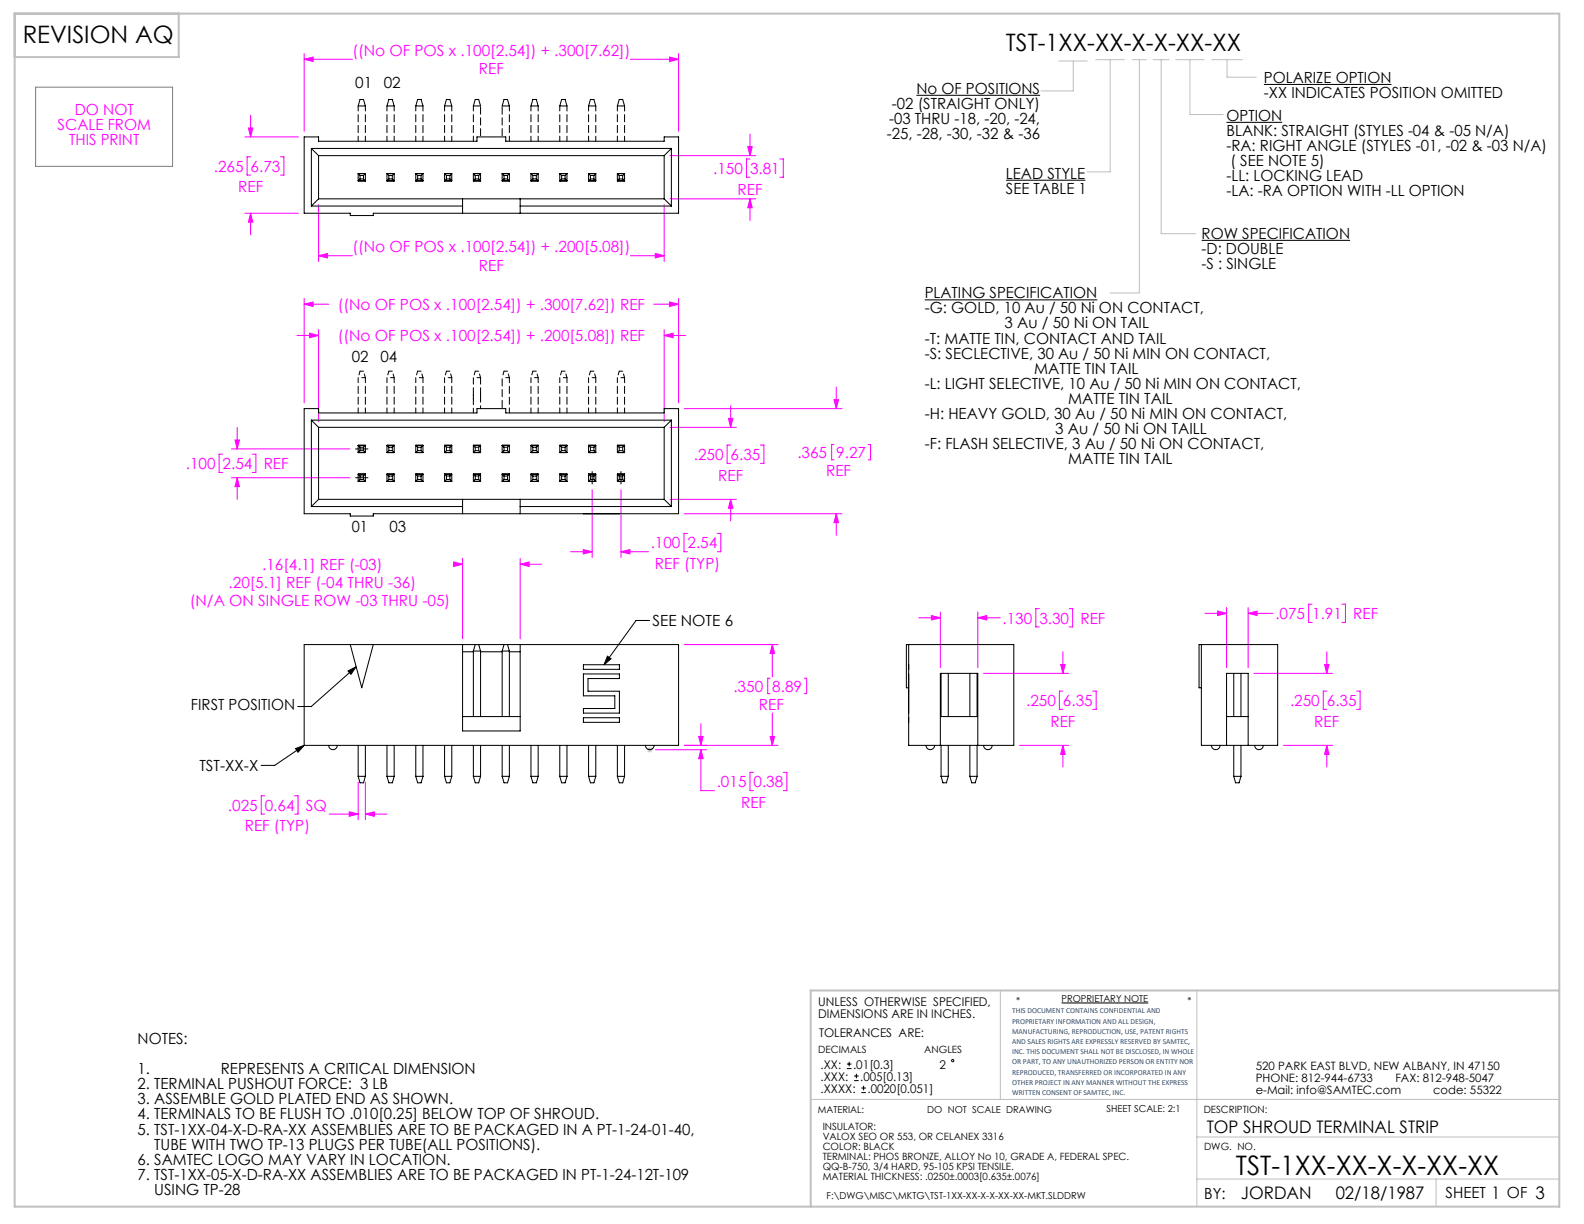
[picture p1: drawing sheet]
<svg xmlns="http://www.w3.org/2000/svg" width="279mm" height="216mm" viewBox="0 0 279 216" stroke-linecap="round" stroke-linejoin="round" font-family="sans-serif">
<g fill="none" stroke="#000" stroke-width=".18">
<path d="M161.7 16.8h21.8M222.9 14.9h22.5M177.4 31.8h14M216.3 21.6h9.9M163.1 52.9h30.4M212 42.4h26.1M61.4 118.4l1.4-.8-.9 1.3zM62.8 117.6l-7.9 7h-2.4M107.1 115.7l.7 .5-1.3 1.1zM114.6 109.4h-2.4l-5.7 7.9M52.1 132l1.6-.5-1.1 1.2zM53.7 131.5l-5.2 3.5h-2.4"/>
<path d="M187.3 176.9h15.2M149.4 188.5h.8M149.4 187.7h.8M149.8 187.3v.8M150.7 190.6h.8M150.7 189.8h.8M151.1 189.4v.8M151.9 192.7h.8M151.9 191.9h.8M152.3 191.5v.8"/>
<circle cx="168" cy="187.1" r=".2"/>
</g>
<g fill="none" stroke="#c0c0c0" stroke-width=".18">
<path d="M186.8 10.8h5M189.3 10.8v5.2h-5.7M193.3 10.5h5.1M195.8 10.5v19.8h-4M199.7 10.5h2.5M201 10.5v41.2h-5.2M203.4 10.5h2.8M204.8 10.5v30.7h6.1M207.4 10.5h5M209.9 10.5v9.7h5.9M213.7 10.5h5.5M216.4 10.5v3.1h5.2"/>
<path d="M114.1 132.2h1M114.3 131.9l.7 .7M114.6 131.7v1M115 131.9l-.7 .7M176.5 174.7v19.2M211.1 174.7v38.1M143 193.9h132M211.1 208h63.9M211.1 200.6h63.9M253.3 208v4.8"/>
</g>
<path d="M2.6 2.4h272.4v210.4h-272.4zM31.5 2.4v7.7h-28.9M275 174.7h-132v38.1" fill="none" stroke="#c0c0c0" stroke-width=".35"/>
<g fill="none" stroke="#f0f" stroke-width=".18">
<path d="M53.7 10.5l1.5-.4v.8zM53.7 9.4v13.7M53.7 10.5h8.5M111.2 10.5h8.5M118.1 10.1l1.6 .4-1.6 .4zM119.7 9.4v13.7M43.2 37.6h9.4M43.2 24.2h9.4M43.8 22.6h.8l-.4 1.6zM44.2 37.6l.4 1.6h-.8zM44.2 27.7h-.6v3.2h.6M44.2 20.3v3.9"/>
<path d="M44.2 37.6v3.8M49.5 27.7h.6v3.2h-.6M56.2 36.1v10M117.2 36.1v10M118.2 27.5h15.1M118.2 35.1h15.1M131.9 25.9h.8l-.4 1.6zM132.3 35.1l.4 1.5h-.8zM132.3 28h-.6v3.3h.6M132.3 23.6v3.9M132.3 35.1v3.8M137.5 28h.7v3.3h-.7"/>
<path d="M52.4 59.2h3.8M53.7 53.7l1.5-.4v.8zM53.7 52.6v18.5M53.7 53.7h4.3M54.6 58.8l1.6 .4-1.6 .4zM56.2 45.1l1.6-.4v.8zM56.2 58.2v16.2M56.2 45.1h6M111.2 45.1h6M115.3 53.7h4.4M115.6 44.7l1.6 .4-1.6 .4zM117.2 59.2l1.5-.4v.8z"/>
<path d="M117.2 58.2v16.2M117.2 59.2h3.8M118.1 53.3l1.6 .4-1.6 .4zM119.7 52.6v18.5M40.8 79.2h20.9M41.4 77.6h.8l-.4 1.6zM41.8 75.4v3.8M118.2 75.4h11.7M120.7 72.1h27.8M128.5 73.8h.8l-.4 1.6zM128.9 78.5h-.6v3.2h.6M128.9 71.6v3.8"/>
<path d="M134.1 78.5h.7v3.2h-.7M147.1 78.4h-.4v2.7h.4M147.1 70.5h.8l-.4 1.6zM147.5 68.3v3.8M153.2 78.4h.4v2.7h-.4M39.3 80.1h-.7v3.2h.7M40.8 84.3h20.9M41.8 84.3l.4 1.5h-.8zM41.8 84.3v3.8M44.5 80.1h.6v3.2h-.6M80 99.1l1.6 .4-1.6 .4zM81.4 99.5h.2"/>
<path d="M81.6 98.5v14.2M91.8 99.5l1.5-.4v.8zM91.8 98.5v14.2M91.8 99.5h3.8M100.6 97.3h3.9M102.9 96.9l1.6 .4-1.6 .4zM104.5 86.4v11.9M109.5 97.3l1.6-.4v.8zM109.5 97.3h4.9M109.5 86.4v11.9M118.2 88.1h11.7M120.7 90.6h27.8"/>
<path d="M121.3 94.1h-.7v3.2h.7M126.5 94.1h.6v3.2h-.6M128.9 88.1l.4 1.6h-.8zM128.9 88.1v3.8M147.5 90.6l.4 1.6h-.8zM147.5 90.6v3.8M120.7 113.7h16.5M135.8 119.6h-.4v2.7h.4M136.2 113.7l.4 1.6h-.8zM136.2 113.7v5.7M141.9 119.6h.4v2.7h-.4M162.1 109h3.8"/>
<path d="M164.3 108.6l1.6 .4-1.6 .4zM165.9 108v9.8M172.5 109l1.5-.4v.8zM172.5 108v9.8M172.5 109h3.9M173.5 118.8h15M183.3 107.4h-.6v3.2h.6M187.1 117.2h.8l-.4 1.6zM187.5 115v3.8M188.6 107.4h.6v3.2h-.6M212.5 108.2h3.9M214.8 107.8l1.6 .4-1.6 .4z"/>
<path d="M216.4 107.2v10.6M220.2 108.2l1.5-.4v.8zM220.2 107.2v10.6M220.2 108.2h4.4M221.2 118.8h13.8M231.4 106.6h-.6v3.2h.6M233.6 117.2h.8l-.4 1.6zM234 115v3.8M236.7 106.6h.6v3.2h-.6M63.2 138v6.6M64.4 138v6.6M115.6 132.2h9"/>
<path d="M120.7 131.5h16.5M123.2 129.9h.8l-.4 1.6zM123.6 132.2v7.3h2.4M123.6 127.7v3.8M123.6 132.2l.4 1.6h-.8zM132.9 136.2h-.6v3.3h.6M135.8 129.9h.8l-.4 1.6zM136.2 125.8v5.7M138.2 136.2h.6v3.3h-.6M179.8 131.5h8.7M187.5 131.5l.4 1.6h-.8zM187.5 121.9h-.6v3.2h.6"/>
<path d="M187.5 131.5v3.8M192.7 121.9h.7v3.2h-.7M226.4 131.5h8.6M234 131.5l.4 1.6h-.8zM234 121.9h-.6v3.2h.6M234 131.5v3.8M239.3 121.9h.6v3.2h-.6M46.7 140.4h-.6v3.2h.6M52 140.4h.6v3.2h-.6M58.1 143.6h5.1M61.6 143.2l1.6 .4-1.6 .4zM64.4 143.6l1.6-.4v.8z"/>
<path d="M64.4 143.6h3.9"/>
</g>
<path d="M64.9 79.2h-2.2M64.9 84.3h-2.2M104.5 83.2v2.2M109.5 83.2v2.2" fill="none" stroke="#000" stroke-width=".18" stroke-dasharray="15.2 1.3 1.3 1.3"/>
<path d="M6.3 15.4h24.1v13.9h-24.1z" fill="none" stroke="#808080" stroke-width=".18"/>
<path d="M61.4 118.4l1.4-.8-.9 1.3zM52.1 132l1.6-.5-1.1 1.2zM107.1 115.7l.7 .5-1.3 1.1z" fill="#000"/>
<g fill="#f0f">
<path d="M118.1 53.3l1.6 .4-1.6 .4zM53.7 53.7l1.5-.4v.8zM54.6 58.8l1.6 .4-1.6 .4zM117.2 59.2l1.5-.4v.8zM147.5 90.6l.4 1.6h-.8zM147.1 70.5h.8l-.4 1.6zM128.5 73.8h.8l-.4 1.6zM128.9 88.1l.4 1.6h-.8zM109.5 97.3l1.6-.4v.8zM102.9 96.9l1.6 .4-1.6 .4zM41.8 84.3l.4 1.5h-.8zM41.4 77.6h.8l-.4 1.6zM91.8 99.5l1.5-.4v.8zM80 99.1l1.6 .4-1.6 .4zM135.8 129.9h.8l-.4 1.6zM136.2 113.7l.4 1.6h-.8zM64.4 143.6l1.6-.4v.8zM61.6 143.2l1.6 .4-1.6 .4zM131.9 25.9h.8l-.4 1.6zM132.3 35.1l.4 1.5h-.8zM44.2 37.6l.4 1.6h-.8zM43.8 22.6h.8l-.4 1.6zM53.7 10.5l1.5-.4v.8zM118.1 10.1l1.6 .4-1.6 .4zM56.2 45.1l1.6-.4v.8zM115.6 44.7l1.6 .4-1.6 .4zM187.5 131.5l.4 1.6h-.8zM187.1 117.2h.8l-.4 1.6zM164.3 108.6l1.6 .4-1.6 .4zM172.5 109l1.5-.4v.8zM214.8 107.8l1.6 .4-1.6 .4zM220.2 108.2l1.5-.4v.8zM233.6 117.2h.8l-.4 1.6zM234 131.5l.4 1.6h-.8z"/>
<path d="M123.6 132.2l.4 1.6h-.8zM123.2 129.9h.8l-.4 1.6z"/>
</g>
<g fill="none" stroke="#000" stroke-width=".18">
<path d="M63.5 17.5h.6l.3 1.2h-1.2zM68.6 17.5h.6l.3 1.2h-1.2zM73.7 17.5h.6l.3 1.2h-1.3zM78.7 17.5h.7l.3 1.2h-1.3zM83.8 17.5h.6l.4 1.2h-1.3zM88.9 17.5h.6l.3 1.2h-1.2zM94 17.5h.6l.3 1.2h-1.2zM99.1 17.5h.6l.3 1.2h-1.3zM104.1 17.5h.7l.3 1.2h-1.3zM109.2 17.5h.6l.4 1.2h-1.3zM53.7 24.2h2.5v.7h27.9v-.7h5.1v.7h28v-.7h2.5v13.4h-53.9v.4h-4v-.4h-8.1zM54.9 26.2v10.1"/>
<path d="M54.9 36.3h26.7M54.9 26.2h63.5M54.9 26.2l1.3 1.3M56.2 27.5v7.6M56.2 35.1l-1.3 1.2M56.2 35.1h61M56.2 27.5h61M63.2 30.6h1.2v1.3h-1.2zM63.5 31v.6M63.5 31h.6M63.5 31.6h.6M63.5 31l-.3-.4h1.2l-.3 .4"/>
<path d="M63.5 31.6l-.3 .3h1.2l-.3-.3M64.1 31v.6M68.6 31v.6M68.6 31h.6M68.6 31.6h.6M68.6 31.6l-.3 .3h1.2M69.2 31v.6M69.2 31.6l.3 .3M69.5 30.6h-1.2v1.3h1.2M69.5 30.6v1.3M69.5 30.6h-1.2l.3 .4M69.5 30.6l-.3 .4"/>
<path d="M73.3 30.6v1.3M73.3 30.6h1.3M73.3 31.9h1.3M73.3 30.6l.4 .4M73.4 30.6h1.2M73.4 31.9h1.2M73.7 31v.6M73.7 31h.6M73.7 31.6h.6M73.7 31.6l-.4 .3M74.3 31v.6M74.3 31.6l.3 .3"/>
<path d="M74.6 30.6v1.3M74.6 30.6l-.3 .4M78.4 30.6v1.3M78.4 30.6h1.3l-.3 .4M78.4 30.6l.3 .4M78.4 30.6h1.3v1.3h-1.3M78.7 31v.6M78.7 31h.7M78.7 31.6h.7M78.7 31.6l-.3 .3M79.4 31v.6M79.4 31.6l.3 .3h-1.3"/>
<path d="M81.6 35.1v2.5M83.5 30.6v1.3M83.5 30.6h1.3l-.4 .4M83.5 30.6l.3 .4M83.5 30.6h1.2v1.3h-1.2M83.8 31v.6M83.8 31h.6M83.8 31.6h.6M83.8 31.6l-.3 .3M84.4 31v.6M84.4 31.6l.4 .3h-1.3M88.6 30.6h1.2v1.3h-1.2z"/>
<path d="M88.9 31v.6M88.9 31h.6M88.9 31.6h.6M88.9 31l-.3-.4h1.2l-.3 .4M88.9 31.6l-.3 .3h1.2l-.3-.3M89.5 31v.6M91.8 35.1v2.5M91.8 36.3h26.6M94 31v.6M94 31h.6M94 31.6h.6M94 31.6l-.3 .3h1.2"/>
<path d="M94.6 31v.6M94.6 31.6l.3 .3M94.9 30.6h-1.2v1.3h1.2M94.9 30.6v1.3M94.9 30.6h-1.2l.3 .4M94.9 30.6l-.3 .4M98.7 30.6v1.3M98.7 30.6h1.3M98.7 31.9h1.3M98.7 30.6l.4 .4M98.8 30.6h1.2M98.8 31.9h1.2"/>
<path d="M99.1 31v.6M99.1 31h.6M99.1 31.6h.6M99.1 31.6l-.4 .3M99.7 31v.6M99.7 31.6l.3 .3M100 30.6v1.3M100 30.6l-.3 .4M103.8 30.6v1.3M103.8 30.6h1.3l-.3 .4M103.8 30.6l.3 .4M103.8 30.6h1.3v1.3h-1.3"/>
<path d="M104.1 31v.6M104.1 31h.7M104.1 31.6h.7M104.1 31.6l-.3 .3M104.8 31v.6M104.8 31.6l.3 .3h-1.3M108.9 30.6v1.3M108.9 30.6h1.3l-.4 .4M108.9 30.6l.3 .4M108.9 30.6h1.2v1.3h-1.2M109.2 31v.6M109.2 31h.6"/>
<path d="M109.2 31.6h.6M109.2 31.6l-.3 .3M109.8 31v.6M109.8 31.6l.4 .3h-1.3M117.2 27.5v7.6M117.2 35.1l1.2 1.2M118.4 26.2v10.1M118.4 26.2l-1.2 1.3M53.7 72.1h2.5v.7h27.9v-.7h5.1v.7h28v-.7h2.5v18.5h-53.9v.4h-4v-.4h-8.1zM54.9 74.1h63.5M54.9 74.1v15.2M54.9 74.1l1.3 1.3"/>
<path d="M56.2 75.4v12.7M56.2 75.4h61M63.2 78.6h1.2M63.2 79.8h1.2M63.2 78.6l.3 .3M63.2 78.5v1.3M63.5 78.9h.6M63.5 79.5h.6M63.5 78.9v.6M63.5 79.5l-.3 .3M64.1 78.9v.6M64.1 79.5l.3 .3"/>
<path d="M64.4 78.5v1.3M64.4 78.6l-.3 .3M68.3 78.6h1.2M68.3 79.8h1.2M68.3 78.6l.3 .3M68.3 78.5v1.3M68.6 78.9h.6M68.6 79.5h.6M68.6 79.5l-.3 .3M68.6 78.9v.6M69.2 78.9v.6M69.2 79.5l.3 .3"/>
<path d="M69.5 78.5v.1M69.5 79.8h.1M69.5 78.6l-.3 .3M69.5 78.6v1.2M73.3 78.6h1.3M73.3 79.8h1.3M73.3 78.6l.4 .3M73.3 78.6v1.2M73.4 78.5v.1M73.4 79.8h.1M73.7 78.9h.6M73.7 79.5h.6"/>
<path d="M73.7 78.9v.6M73.7 79.5l-.4 .3M74.3 79.5l.3 .3M74.3 78.9v.6M74.6 78.5v.1M74.6 79.8h.1M74.6 78.6v1.2M74.6 78.6l-.3 .3M78.4 78.6l.3 .3M78.4 78.6h1.3M78.4 79.8h1.3M78.4 78.6v1.2"/>
<path d="M78.4 78.5v.1M78.4 79.8h.1M78.7 78.9h.7M78.7 79.5h.7M78.7 78.9v.6M78.7 79.5l-.3 .3M79.4 79.5l.3 .3M79.4 78.9v.6M79.7 78.5v1.3M79.7 78.6l-.3 .3M83.5 69.5v.3M83.5 70.3v.2"/>
<path d="M83.5 70.3h.1M83.5 78.6v1.2M83.5 78.6l.3 .3M83.5 78.6h1.3M83.5 79.8h1.3M83.5 78.5v.1M83.5 79.8h.1M83.8 78.9v.6M83.8 78.9h.6M83.8 79.5l-.3 .3M83.8 79.5h.6M84.4 78.9v.6"/>
<path d="M84.4 79.5l.4 .3M84.7 78.5v1.3M84.8 69.8h.1M84.8 70.3h.1M84.8 78.6l-.4 .3M88.6 78.6h1.2M88.6 79.8h1.2M88.6 78.6l.3 .3M88.6 78.5v1.3M88.9 79.5l-.3 .3M88.9 78.9h.6M88.9 79.5h.6"/>
<path d="M88.9 78.9v.6M89.5 79.5l.3 .3M89.5 78.9v.6M89.8 78.5v1.3M89.8 78.6l-.3 .3M93.7 78.6h1.2M93.7 79.8h1.2M93.7 78.6l.3 .3M93.7 78.5v1.3M94 78.9h.6M94 79.5h.6M94 78.9v.6"/>
<path d="M94 79.5l-.3 .3M94.6 78.9v.6M94.6 79.5l.3 .3M94.9 78.5v.1M94.9 79.8h.1M94.9 78.6v1.2M94.9 78.6l-.3 .3M98.7 78.6h1.3M98.7 79.8h1.3M98.7 78.6v1.2M98.7 78.6l.4 .3M98.8 78.5v.1"/>
<path d="M98.8 79.8h.1M99.1 78.9h.6M99.1 79.5h.6M99.1 79.5l-.4 .3M99.1 78.9v.6M99.7 78.9v.6M99.7 79.5l.3 .3M100 78.5v.1M100 79.8h.1M100 78.6l-.3 .3M100 78.6v1.2M103.8 78.6h1.3"/>
<path d="M103.8 79.8h1.3M103.8 78.6v1.2M103.8 78.6l.3 .3M103.8 78.5v.1M103.8 79.8h.1M104.1 78.9h.7M104.1 79.5h.7M104.1 78.9v.6M104.1 79.5l-.3 .3M104.8 78.9v.6M104.8 79.5l.3 .3M105.1 78.5v1.3"/>
<path d="M105.1 78.6l-.3 .3M108.9 78.6h1.3M108.9 79.8h1.3M108.9 78.6v1.2M108.9 78.6l.3 .3M108.9 78.5v.1M108.9 79.8h.1M109.2 78.9h.6M109.2 79.5h.6M109.2 79.5l-.3 .3M109.2 78.9v.6M109.8 78.9v.6"/>
<path d="M109.8 79.5l.4 .3M110.1 78.5v1.3M110.2 78.6l-.4 .3M117.2 75.4v12.7M118.4 74.1v15.2M118.4 74.1l-1.2 1.3M54.9 89.3h26.7M56.2 88.1l-1.3 1.2M56.2 88.1h61M63.2 83.6h1.2v1.3h-1.2zM63.5 84.6h.6M63.5 84.6l-.3 .3h1.2l-.3-.3"/>
<path d="M63.5 84h.6M63.5 84l-.3-.4h1.2l-.3 .4M63.5 84v.6M64.1 84v.6M68.6 84.6h.6M68.6 84.6l-.3 .3h1.2M68.6 84h.6M68.6 84v.6M69.2 84.6l.3 .3M69.2 84v.6M69.5 83.6h-1.2v1.3h1.2M69.5 83.6h-1.2l.3 .4"/>
<path d="M69.5 83.6l-.3 .4M69.5 83.6v1.3M73.3 84.9h1.3M73.3 83.6h1.3M73.3 83.6l.4 .4M73.3 83.6v1.3M73.4 83.6h1.2M73.4 84.9h1.2M73.7 84.6h.6M73.7 84h.6M73.7 84.6l-.4 .3M73.7 84v.6"/>
<path d="M74.3 84.6l.3 .3M74.3 84v.6M74.6 83.6l-.3 .4M74.6 83.6v1.3M78.4 83.6h1.3l-.3 .4M78.4 83.6l.3 .4M78.4 83.6v1.3M78.4 83.6h1.3v1.3h-1.3M78.7 84.6h.7M78.7 84h.7M78.7 84.6l-.3 .3M78.7 84v.6"/>
<path d="M79.4 84.6l.3 .3h-1.3M79.4 84v.6M81.6 88.1v2.5M83.5 83.6l.3 .4M83.5 83.6h1.3l-.4 .4M83.5 83.6v1.3M83.5 83.6h1.2v1.3h-1.2M83.8 84.6l-.3 .3M83.8 84.6h.6M83.8 84v.6M83.8 84h.6M84.4 84.6l.4 .3h-1.3"/>
<path d="M84.4 84v.6M88.6 83.6h1.2v1.3h-1.2zM88.9 84.6h.6M88.9 84.6l-.3 .3h1.2l-.3-.3M88.9 84h.6M88.9 84l-.3-.4h1.2l-.3 .4M88.9 84v.6M89.5 84v.6M91.8 88.1v2.5M91.8 89.3h26.6M94 84.6h.6M94 84.6l-.3 .3h1.2"/>
<path d="M94 84h.6M94 84v.6M94.6 84.6l.3 .3M94.6 84v.6M94.9 83.6h-1.2v1.3h1.2M94.9 83.6h-1.2l.3 .4M94.9 83.6v1.3M94.9 83.6l-.3 .4M98.7 84.9h1.3M98.7 83.6h1.3M98.7 83.6l.4 .4M98.7 83.6v1.3"/>
<path d="M98.8 83.6h1.2M98.8 84.9h1.2M99.1 84.6h.6M99.1 84h.6M99.1 84.6l-.4 .3M99.1 84v.6M99.7 84.6l.3 .3M99.7 84v.6M100 83.6l-.3 .4M100 83.6v1.3M102.9 90.6h.1M103.8 83.6h1.3l-.3 .4"/>
<path d="M103.8 83.6v1.3M103.8 83.6l.3 .4M103.8 83.6h1.3v1.3h-1.3M104.1 84.6h.7M104.1 84h.7M104.1 84v.6M104.1 84.6l-.3 .3M104.8 84.6l.3 .3h-1.3M104.8 84v.6M108.9 83.6h1.3l-.4 .4M108.9 83.6v1.3M108.9 83.6l.3 .4"/>
<path d="M108.9 83.6h1.2v1.3h-1.2M109.2 84.6h.6M109.2 84h.6M109.2 84v.6M109.2 84.6l-.3 .3M109.3 90.6h.1M109.8 84.6l.4 .3h-1.3M109.8 84v.6M117.2 88.1l1.2 1.2M53.7 113.7h66v17.8h-66zM61.8 113.7l2 7.6 2-7.6M81.6 113.7v15.2h10.2v-15.2"/>
<path d="M81.6 115h1.9M83.5 114.8v11.6M83.5 114.8h1.3M83.8 113.7l-.3 1.1M84.4 113.7l.4 1.1M84.8 114.8v11.6M84.8 115h3.8M88.6 114.8v11.6M88.6 114.8h1.2M88.9 113.7l-.3 1.1M89.5 113.7l.3 1.1M89.8 114.8v11.6"/>
<path d="M89.8 115h2M102.9 117.3h6.4v.8h-6.4zM102.9 118.9h6.4v.8h-5.6v2.2h5.6v3.9h-6.4v-.8h5.5v-2.3h-5.5zM160.3 119.7h.1M160.3 118.9h.1M160.3 117.3h.1M160.3 118.1h.1M160.3 113.7v17.8h18.5v-17.8h-18.9v7.6h.4M166 118.8v7.6M167.3 118.8v7.6M171.1 118.8v7.6M172.3 118.8v7.6"/>
<path d="M211.9 113.7v17.8h13.5v-17.8h-13.9v7.6h.4M217.6 118.8v7.6M218.9 118.8v7.6M58 131.5a.76 .76 0 0 0 .7 .7 .76 .76 0 0 0 .8-.7M63.2 131.5v5.4M63.2 136.9h1.2M63.2 136.9l.3 1.2h.6l.3-1.2M64.4 131.5v5.4M68.3 131.5v5.4M68.3 136.9h1.2M68.3 136.9l.3 1.2h.6l.3-1.2M69.5 131.5v5.4"/>
<path d="M73.3 131.5v5.4M73.3 136.9h1.3M73.3 136.9l.4 1.2h.6l.3-1.2M74.6 131.5v5.4M78.4 131.5v5.4M78.4 136.9h1.3M78.4 136.9l.3 1.2h.7l.3-1.2M79.7 131.5v5.4M81.6 126.4h10.2M83.5 131.5v5.4M83.5 136.9h1.3M83.5 136.9l.3 1.2h.6l.4-1.2"/>
<path d="M84.8 131.5v5.4M88.6 131.5v5.4M88.6 136.9h1.2M88.6 136.9l.3 1.2h.6l.3-1.2M89.8 131.5v5.4M93.7 131.5v5.4M93.7 136.9h1.2M93.7 136.9l.3 1.2h.6l.3-1.2M94.9 131.5v5.4M98.7 131.5v5.4M98.7 136.9h1.3M98.7 136.9l.4 1.2h.6l.3-1.2"/>
<path d="M100 131.5v5.4M102.9 126.6h6.4v.8h-6.4zM103.8 131.5v5.4M103.8 136.9h1.3M103.8 136.9l.3 1.2h.7l.3-1.2M105.1 131.5v5.4M108.9 131.5v5.4M108.9 136.9h1.3M108.9 136.9l.3 1.2h.6l.4-1.2M110.2 131.5v5.4M113.9 131.5a.76 .76 0 0 0 .7 .7 .76 .76 0 0 0 .8-.7M160.3 121.9h.1"/>
<path d="M160.3 125.8h.1M160.3 126.6h.1M160.3 127.4h.1M163.3 131.5a.76 .76 0 0 0 .8 .7 .76 .76 0 0 0 .8-.7M165.9 126.4h6.6M165.9 131.5v-12.7h6.6v12.7M166 136.9h1.3M166 136.9l.3 1.2h.6l.4-1.2M166 131.5v5.4M167.3 131.5v5.4M171.1 136.9h1.2M171.1 136.9l.3 1.2h.6l.3-1.2"/>
<path d="M171.1 131.5v5.4M172.3 131.5v5.4M173.5 131.5a.76 .76 0 0 0 .7 .7 .76 .76 0 0 0 .8-.7M213.7 131.5a.76 .76 0 0 0 .7 .7 .76 .76 0 0 0 .8-.7M216.4 126.4h3.8M216.4 131.5v-12.7h3.8v12.7M217.6 136.9h1.3M217.6 136.9l.4 1.2h.6l.3-1.2M217.6 131.5v5.4M218.9 131.5v5.4M221.3 131.5a.76 .76 0 0 0 .8 .7 .76 .76 0 0 0 .7-.7"/>
</g>
<g fill="none" stroke="#000" stroke-width=".18" stroke-dasharray="1.3 .6" stroke-dashoffset=".6">
<path d="M63.5 65.5l-.3 1.1M64.4 66.6h-1.2M64.4 66.6l-.3-1.1M68.6 65.5l-.3 1.1M69.5 66.6l-.3-1.1M69.5 66.6h-1.2M73.7 65.5l-.4 1.1M74.6 66.6h-1.3M74.6 66.6l-.3-1.1M78.7 65.5l-.3 1.1M79.7 66.6l-.3-1.1M79.7 66.6h-1.3"/>
<path d="M83.8 65.5l-.3 1.1M84.8 66.6h-1.3M84.8 66.6l-.4-1.1M88.9 65.5l-.3 1.1M89.8 66.6h-1.2M89.8 66.6l-.3-1.1M94 65.5l-.3 1.1M94.9 66.6l-.3-1.1M94.9 66.6h-1.2M99.1 65.5l-.4 1.1M100 66.6h-1.3M100 66.6l-.3-1.1"/>
<path d="M104.1 65.5l-.3 1.1M105.1 66.6h-1.3M105.1 66.6l-.3-1.1M109.2 65.5l-.3 1.1M110.2 66.6h-1.3M110.2 66.6l-.4-1.1"/>
</g>
<path d="M83.5 69.5v-2.9M84.8 69.5v-2.9" fill="none" stroke="#000" stroke-width=".18" stroke-dasharray="1.3 .6" stroke-dashoffset=".1"/>
<g fill="none" stroke="#000" stroke-width=".18" stroke-dasharray="1.3 .6">
<path d="M63.5 65.5h.6M68.6 65.5h.6M73.7 65.5h.6M78.7 65.5h.7M83.5 70.3v-.5M83.8 65.5h.6M84.8 69.8v-.3M84.8 70.5v-.2M84.8 70.3v-.5M88.9 65.5h.6M94 65.5h.6M99.1 65.5h.6"/>
<path d="M104.1 65.5h.7M109.2 65.5h.6"/>
</g>
<g fill="none" stroke="#000" stroke-width=".18" stroke-dasharray="1.3 .6" stroke-dashoffset=".4">
<path d="M63.2 24.9v-6.2M64.4 24.9v-6.2M68.3 24.9v-6.2M69.5 24.9v-6.2M73.3 24.9v-6.2M74.6 24.9v-6.2M78.4 24.9v-6.2M79.7 24.9v-6.2M83.5 24.9v-6.2M89.8 24.9v-6.2M93.7 24.9v-6.2M94.9 24.9v-6.2"/>
<path d="M98.7 24.9v-6.2M100 24.9v-6.2M103.8 24.9v-6.2M105.1 24.9v-6.2M108.9 24.9v-6.2M110.2 24.9v-6.2M63.2 72.8v-6.2M64.4 72.8v-6.2M68.3 72.8v-6.2M69.5 72.8v-6.2M73.3 72.8v-6.2M74.6 72.8v-6.2"/>
<path d="M78.4 72.8v-6.2M79.7 72.8v-6.2M83.5 72.8v-2.3M89.8 72.8v-6.2M93.7 72.8v-6.2M94.9 72.8v-6.2M98.7 72.8v-6.2M100 72.8v-6.2M103.8 72.8v-6.2M105.1 72.8v-6.2M108.9 72.8v-6.2M110.2 72.8v-6.2"/>
</g>
<path d="M84.8 72.1v-1.6" fill="none" stroke="#000" stroke-width=".18" stroke-dasharray="1.3 .6" stroke-dashoffset=".8"/>
<path d="M84.8 24.2v-5.5M88.6 24.2v-5.5M88.6 72.1v-5.5" fill="none" stroke="#000" stroke-width=".18" stroke-dasharray="1.3 .6" stroke-dashoffset="-.2"/>
<text font-size="4.7" x="218" y="207.2">TST-1XX-XX-X-X-XX-XX</text>
<g font-size="4.2">
<text x="4" y="7.6">REVISION AQ</text>
<text x="177.4" y="8.9">TST-1XX-XX-X-X-XX-XX</text>
</g>
<g font-size="3">
<text x="212.9" y="199.8">TOP SHROUD TERMINAL STRIP</text>
<text x="218.9" y="211.4">JORDAN</text>
<text x="235.6" y="211.4">02/18/1987</text>
</g>
<g font-size="2.7" fill="#f0f">
<text x="62.2" y="9.9">((No OF POS x .100[2.54]) + .300[7.62])</text>
<text x="84.5" y="13.1">REF</text>
<text x="10.2" y="22.9">SCALE FROM</text>
<text x="13.2" y="20.2">DO NOT</text>
<text x="12.2" y="25.6">THIS PRINT</text>
<text x="37.7" y="30.3">.265</text>
<text x="42" y="33.9">REF</text>
<text x="44.2" y="30.3">6.73</text>
<text x="125.8" y="30.7">.150</text>
<text x="130.1" y="34.3">REF</text>
<text x="132.3" y="30.7">3.81</text>
<text x="62.2" y="44.5">((No OF POS x .100[2.54]) + .200[5.08])</text>
<text x="84.5" y="47.7">REF</text>
<text x="59.6" y="54.7">((No OF POS x .100[2.54]) + .300[7.62]) REF</text>
<text x="59.6" y="60.2">((No OF POS x .100[2.54]) + .200[5.08]) REF</text>
<text x="32.8" y="82.8">.100</text>
<text x="39.3" y="82.8">2.54</text>
<text x="46.5" y="82.8">REF</text>
<text x="122.4" y="81.1">.250</text>
<text x="128.9" y="81.1">6.35</text>
<text x="140.6" y="80.8">.365</text>
<text x="145.7" y="83.9">REF</text>
<text x="147.5" y="80.8">9.27</text>
<text x="126.7" y="84.8">REF</text>
<text x="46.2" y="100.5">.16[4.1] REF (-03)</text>
<text x="114.8" y="96.7">.100</text>
<text x="115.5" y="100.4">REF (TYP)</text>
<text x="121.3" y="96.7">2.54</text>
<text x="33.5" y="106.9">(N/A ON SINGLE ROW -03 THRU -05)</text>
<text x="40.3" y="103.7">.20[5.1] REF (-04 THRU -36)</text>
<text x="176.8" y="110">.130</text>
<text x="183.3" y="110">3.30</text>
<text x="190.6" y="110">REF</text>
<text x="225" y="109.2">.075</text>
<text x="231.5" y="109.2">1.91</text>
<text x="238.7" y="109.2">REF</text>
<text x="129.4" y="122">.350</text>
<text x="133.9" y="125.2">REF</text>
<text x="136.2" y="122">8.89</text>
<text x="181" y="124.5">.250</text>
<text x="187.5" y="124.5">6.35</text>
<text x="227.5" y="124.5">.250</text>
<text x="234" y="124.5">6.35</text>
<text x="185.3" y="128.2">REF</text>
<text x="231.8" y="128.2">REF</text>
<text x="40.2" y="143">.025</text>
<text x="46.7" y="143">0.64</text>
<text x="53.9" y="143">SQ</text>
<text x="126.4" y="138.9">.015</text>
<text x="130.7" y="142.5">REF</text>
<text x="132.9" y="138.9">0.38</text>
<text x="43.2" y="146.6">REF (TYP)</text>
</g>
<g font-size="2.7">
<text x="62.6" y="15.5">01</text>
<text x="67.7" y="15.5">02</text>
<text x="161.7" y="16.5">No OF POSITIONS</text>
<text x="222.9" y="17.3">-XX INDICATES POSITION OMITTED</text>
<text x="222.9" y="14.6">POLARIZE OPTION</text>
<text x="156.8" y="21.8">-03 THRU -18, -20, -24,</text>
<text x="157.3" y="19.2">-02 (STRAIGHT ONLY)</text>
<text x="216.3" y="24">BLANK: STRAIGHT (STYLES -04 &amp; -05 N/A)</text>
<text x="216.3" y="21.3">OPTION</text>
<text x="156.4" y="24.5">-25, -28, -30, -32 &amp; -36</text>
<text x="216.3" y="26.6">-RA: RIGHT ANGLE (STYLES -01, -02 &amp; -03 N/A)</text>
<text x="217.1" y="29.3">( SEE NOTE 5)</text>
<text x="177.4" y="31.5">LEAD STYLE</text>
<text x="177.4" y="34.2">SEE TABLE 1</text>
<text x="216.3" y="32">-LL: LOCKING LEAD</text>
<text x="216.3" y="34.6">-LA: -RA OPTION WITH -LL OPTION</text>
<text x="212" y="42.1">ROW SPECIFICATION</text>
<text x="212" y="44.8">-D: DOUBLE</text>
<text x="212" y="47.4">-S : SINGLE</text>
<text x="163.1" y="52.6">PLATING SPECIFICATION</text>
<text x="163.1" y="55.3">-G: GOLD, 10 Au / 50 Ni ON CONTACT,</text>
<text x="177.2" y="57.9">3 Au / 50 Ni ON TAIL</text>
<text x="62" y="63.8">02</text>
<text x="67.1" y="63.8">04</text>
<text x="163.1" y="60.6">-T: MATTE TIN, CONTACT AND TAIL</text>
<text x="163.1" y="63.3">-S: SECLECTIVE, 30 Au / 50 Ni MIN ON CONTACT,</text>
<text x="182.4" y="65.9">MATTE TIN TAIL</text>
<text x="163.1" y="68.6">-L: LIGHT SELECTIVE, 10 Au / 50 Ni MIN ON CONTACT,</text>
<text x="188.4" y="71.3">MATTE TIN TAIL</text>
<text x="163.1" y="73.9">-H: HEAVY GOLD, 30 Au / 50 Ni MIN ON CONTACT,</text>
<text x="186.1" y="76.6">3 Au / 50 Ni ON TAILL</text>
<text x="163.1" y="79.3">-F: FLASH SELECTIVE, 3 Au / 50 Ni ON CONTACT,</text>
<text x="188.4" y="81.9">MATTE TIN TAIL</text>
<text x="62" y="93.9">01</text>
<text x="68.7" y="93.9">03</text>
<text x="115.1" y="110.4">SEE NOTE 6</text>
<text x="33.7" y="125.3">FIRST POSITION</text>
<text x="35.2" y="136">TST-XX-X</text>
<text x="24.3" y="184.1">NOTES:</text>
<text x="24.3" y="189.5">1.</text>
<text x="39" y="189.5">REPRESENTS A CRITICAL DIMENSION</text>
<text x="24.3" y="192.1">2. TERMINAL PUSHOUT FORCE: 3 LB</text>
<text x="24.3" y="194.8">3. ASSEMBLE GOLD PLATED END AS SHOWN.</text>
<text x="24.3" y="197.5">4. TERMINALS TO BE FLUSH TO .010[0.25] BELOW TOP OF SHROUD.</text>
<text x="24.3" y="200.1">5. TST-1XX-04-X-D-RA-XX ASSEMBLIES ARE TO BE PACKAGED IN A PT-1-24-01-40,</text>
<text x="27.2" y="202.8">TUBE WITH TWO TP-13 PLUGS PER TUBE(ALL POSITIONS).</text>
<text x="24.3" y="205.5">6. SAMTEC LOGO MAY VARY IN LOCATION.</text>
<text x="24.3" y="208.1">7. TST-1XX-05-X-D-RA-XX ASSEMBLIES ARE TO BE PACKAGED IN PT-1-24-12T-109</text>
<text x="27.2" y="210.8">USING TP-28</text>
<text x="212.4" y="211.5">BY:</text>
<text x="255" y="211.4">SHEET 1 OF 3</text>
</g>
<g font-size="2.1">
<text x="144.3" y="177.5">UNLESS OTHERWISE SPECIFIED,</text>
<text x="144.3" y="179.6">DIMENSIONS ARE IN INCHES.</text>
<text x="144.5" y="183">TOLERANCES ARE:</text>
<text x="144.7" y="188.5">.XX:</text>
<text x="144.7" y="190.6">.XXX:</text>
<text x="150.5" y="188.5">.01[0.3]</text>
<text x="151.7" y="190.6">.005[0.13]</text>
<text x="165.7" y="188.5">2</text>
<text x="144.7" y="192.7">.XXXX:</text>
<text x="153" y="192.7">.0020[0.051]</text>
</g>
<g font-size="2">
<text x="221.5" y="188.7">520 PARK EAST BLVD, NEW ALBANY, IN 47150</text>
<text x="221.5" y="190.8">PHONE: 812-944-6733</text>
<text x="246.1" y="190.8">FAX: 812-948-5047</text>
<text x="221.5" y="193">e-Mail: info@SAMTEC.com</text>
<text x="252.8" y="193">code: 55322</text>
</g>
<g font-size="1.8">
<text x="144.3" y="185.7">DECIMALS</text>
<text x="163" y="185.7">ANGLES</text>
<text x="212.3" y="196.4">DESCRIPTION:</text>
<text x="145.1" y="199.3">INSULATOR:</text>
<text x="145.1" y="201.1">VALOX SEO OR 553, OR CELANEX 3316</text>
<text x="145.1" y="202.9">COLOR: BLACK</text>
<text x="212.4" y="202.9">DWG. NO.</text>
<text x="145.1" y="204.6">TERMINAL: PHOS BRONZE, ALLOY No 10, GRADE A, FEDERAL SPEC.</text>
<text x="145.1" y="206.4">QQ-B-750, 3/4 HARD, 95-105 KPSI TENSILE.</text>
<text x="145.1" y="208.2">MATERIAL THICKNESS: .0250±.0003[0.635±.0076]</text>
</g>
<g font-size="1.7">
<text x="179.2" y="177.1">*</text>
<text x="187.3" y="176.7">PROPRIETARY NOTE</text>
<text x="209.5" y="177.1">*</text>
<text x="144.3" y="196.3">MATERIAL:</text>
<text x="163.6" y="196.3">DO NOT SCALE DRAWING</text>
<text x="195.2" y="196.2">SHEET SCALE: 2:1</text>
<text x="145.8" y="211.5">F:\DWG\MISC\MKTG\TST-1XX-XX-X-X-XX-XX-MKT.SLDDRW</text>
</g>
<g font-size="1.4" fill="#1f497d">
<text x="178.5" y="178.7">THIS DOCUMENT CONTAINS CONFIDENTIAL AND</text>
<text x="178.5" y="180.5">PROPRIETARY INFORMATION AND ALL DESIGN,</text>
<text x="178.5" y="182.3">MANUFACTURING, REPRODUCTION, USE, PATENT RIGHTS</text>
<text x="178.5" y="184.1">AND SALES RIGHTS ARE EXPRESSLY RESERVED BY SAMTEC,</text>
<text x="178.5" y="185.9">INC. THIS DOCUMENT SHALL NOT BE DISCLOSED, IN WHOLE</text>
<text x="178.5" y="187.7">OR PART, TO ANY UNAUTHORIZED PERSON OR ENTITY NOR</text>
<text x="178.5" y="189.6">REPRODUCED, TRANSFERRED OR INCORPORATED IN ANY</text>
<text x="178.5" y="191.4">OTHER PROJECT IN ANY MANNER WITHOUT THE EXPRESS</text>
<text x="178.5" y="193.2">WRITTEN CONSENT OF SAMTEC, INC.</text>
</g>
</svg>
